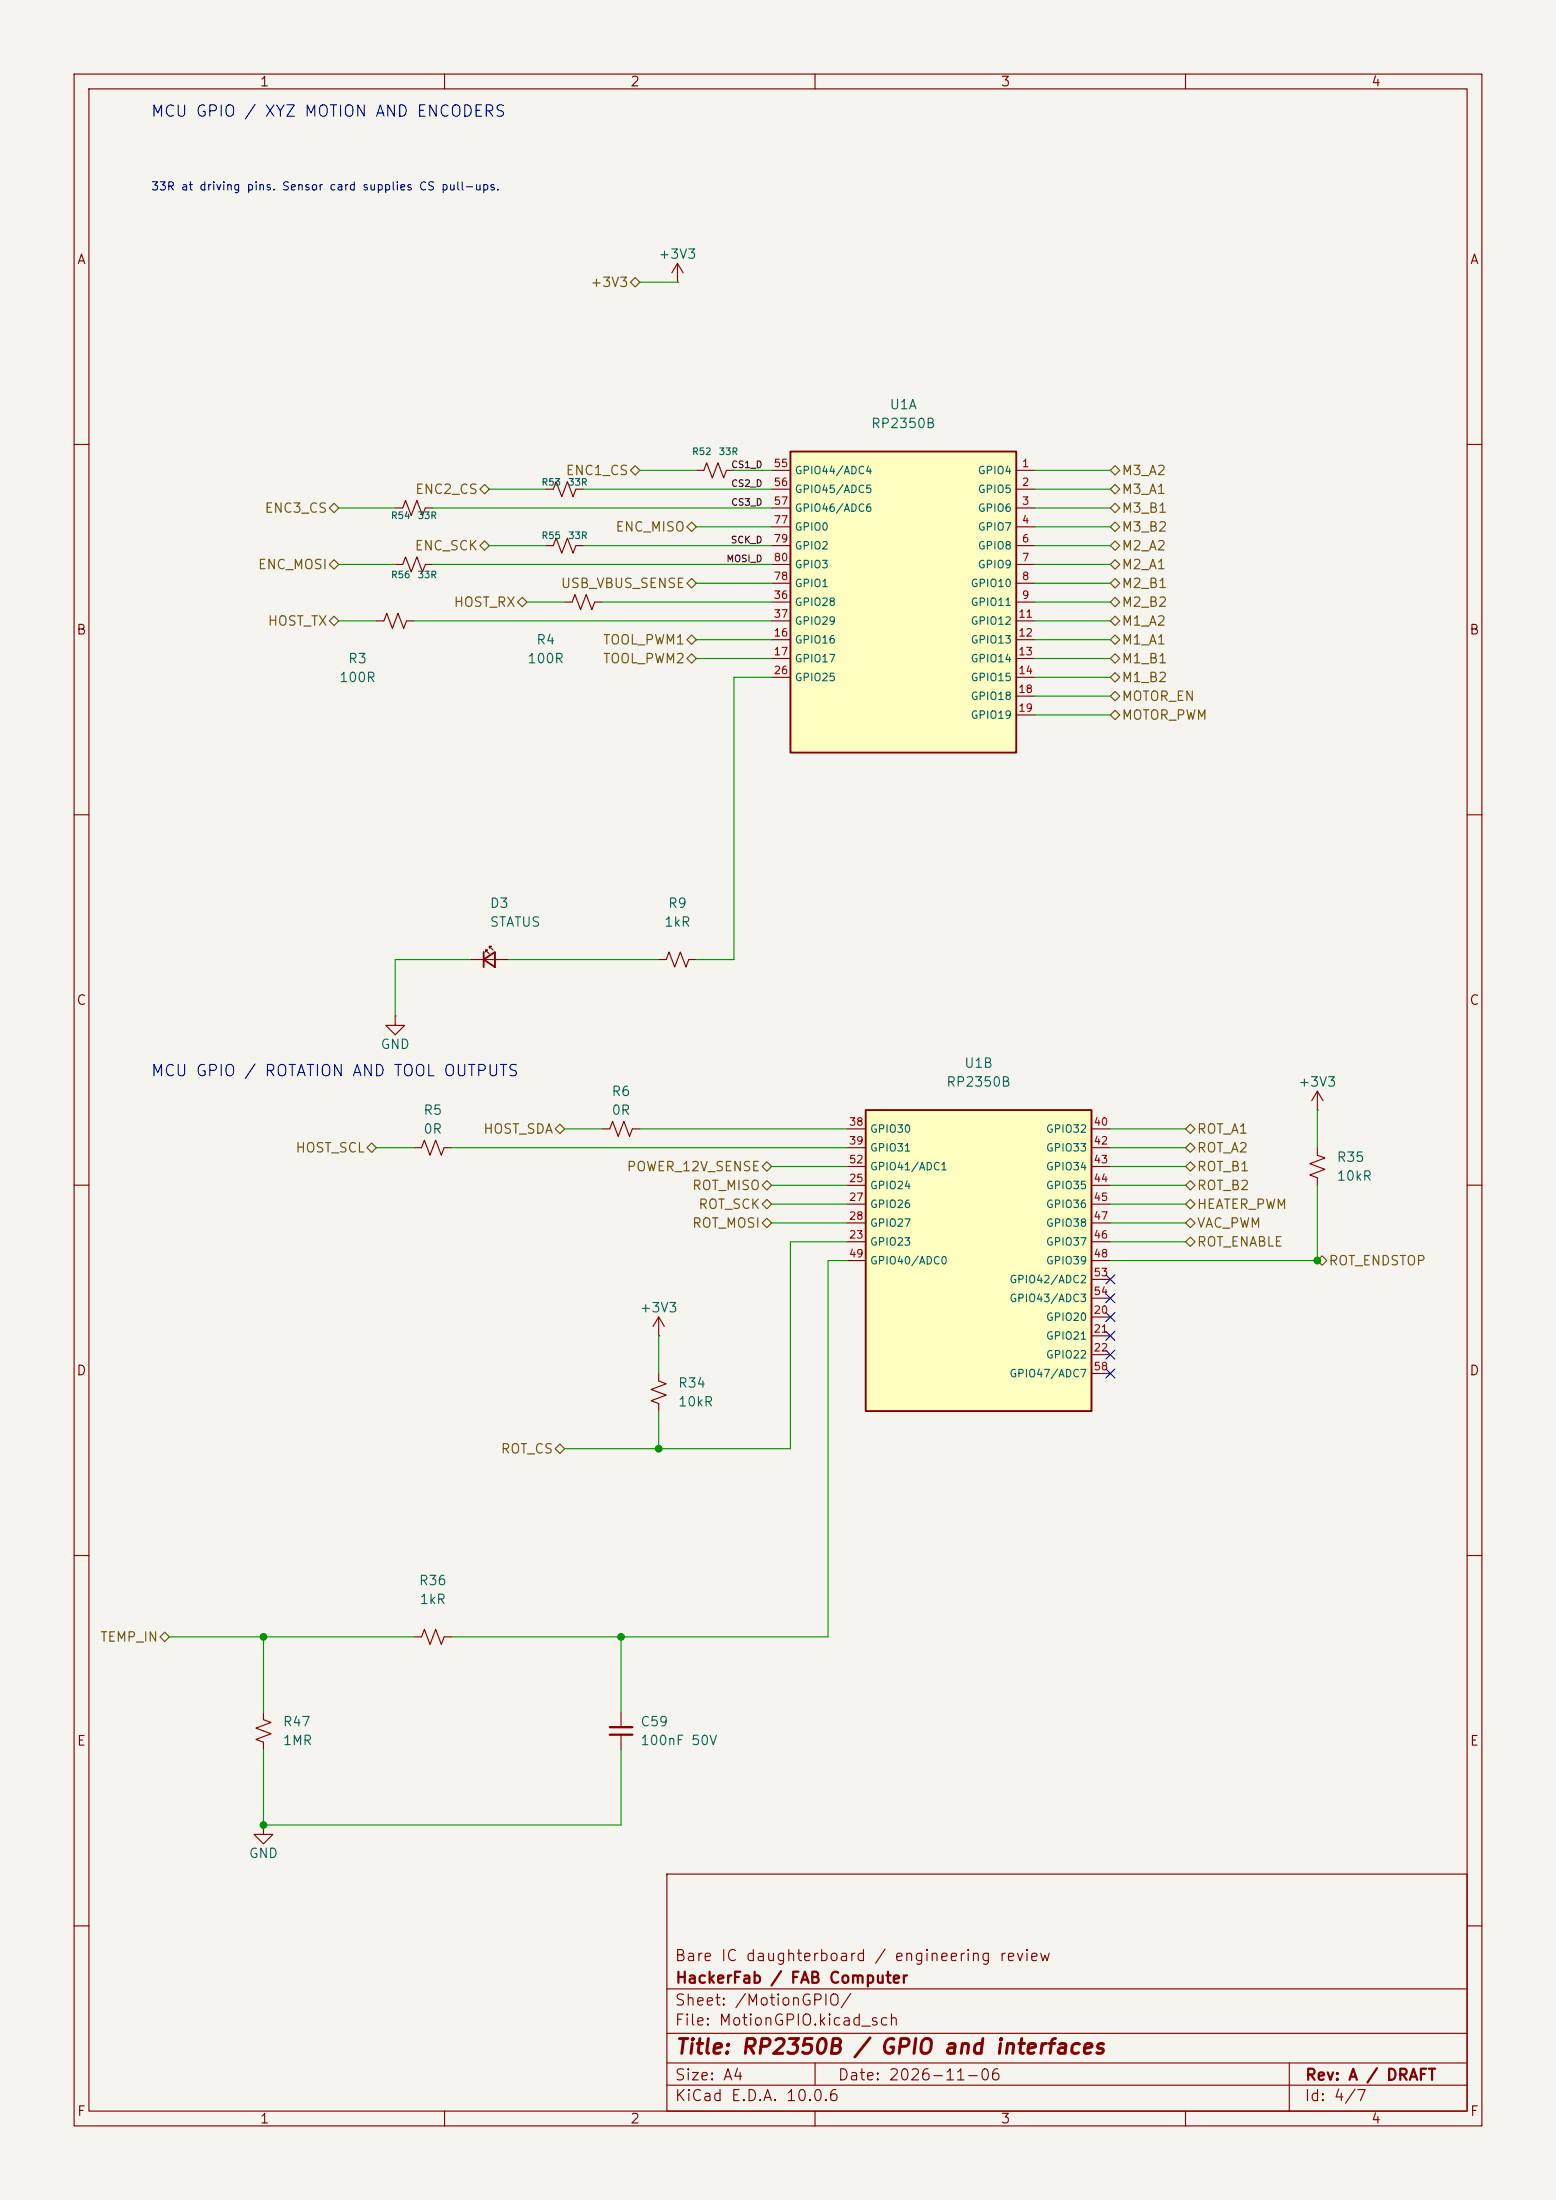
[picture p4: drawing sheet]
<svg xmlns="http://www.w3.org/2000/svg" width="210mm" height="297mm" viewBox="0 0 210 297" stroke-linecap="round" stroke-linejoin="round" font-family="sans-serif">
<path d="M0 0h210v297h-210z" fill="#f5f4ef" stroke="#f5f4ef" stroke-width=".13"/>
<g fill="none" stroke="#840000" stroke-width=".15">
<path d="M10 10h190v277h-190zM12 12h186v273h-186zM60 10v2M110 10v2M160 10v2M10 60h2M53.3 68.6h1.1l.3-1 .8 2 .8-2 .7 2 .4-1h1M198 60h2M50.8 83.8h1l.4-1 .8 2 .7-2 .8 2 .4-1h1M10 110h2M198 110h2M10 160h2"/>
<path d="M177.8 154.9v1.1l1 .3-2 .8 2 .8-2 .7 1 .4v1M177.8 149.9h.1M177.8 147.3v2.6M177.8 147.3l-.8 1.3M177.8 147.3l.8 1.3M198 160h2M10 210h2M198 210h2M90 253h108v32h-108zM10 260h2M90 278.5h108M90 274.5h108"/>
<path d="M90 268.5h108M110 278.5v3M174 278.5v6.5M198 260h2M60 285v2M90 281.5h108M110 285v2M160 285v2"/>
</g>
<path d="M106.7 61h30.5v40.6h-30.5z" fill="#ffffc2"/>
<path d="M106.7 61h30.5v40.6h-30.5z" fill="none" stroke="#840000" stroke-width=".25"/>
<g fill="none" stroke="#840000" stroke-width=".15">
<path d="M91.4 38.1h.1M91.4 35.6l-.7 1.2M91.4 35.6l.8 1.2M91.4 35.6v2.5M104.1 63.5h2.6M104.1 66h2.6M104.1 68.6h2.6M104.1 71.1h2.6M104.1 73.7h2.6M104.1 76.2h2.6M104.1 78.7h2.6M137.2 63.5h2.5"/>
<path d="M137.2 66h2.5M137.2 68.6h2.5M137.2 71.1h2.5M137.2 73.7h2.5M137.2 76.2h2.5M137.2 78.7h2.5M104.1 81.3h2.6M104.1 83.8h2.6M104.1 86.4h2.6M104.1 88.9h2.6M104.1 91.4h2.6M137.2 81.3h2.5"/>
<path d="M137.2 83.8h2.5M137.2 86.4h2.5M137.2 88.9h2.5M137.2 91.4h2.5M137.2 94h2.5M137.2 96.5h2.5"/>
</g>
<path d="M116.8 149.9h30.5v40.6h-30.5z" fill="#ffffc2"/>
<path d="M65.3 129.5l1.5-1v2.1zM65.3 128.5v2.1M116.8 149.9h30.5v40.6h-30.5z" fill="none" stroke="#840000" stroke-width=".25"/>
<g fill="none" stroke="#840000" stroke-width=".15">
<path d="M53.3 76.2h1.1l.3-1 .8 2 .8-2 .7 2 .4-1h1M73.7 66h1l.4-1 .7 2.1 .8-2.1 .7 2.1 .4-1.1h1M73.7 73.7h1l.4-1.1 .7 2.1 .8-2.1 .7 2.1 .4-1h1M94 63.5h1l.4-1 .7 2 .8-2 .8 2 .3-1h1.1M76.2 81.3h1l.4-1 .8 2 .7-2 .8 2 .4-1h1M53.3 137.2v1.2h1.3l-1.3 1.3-1.2-1.3h1.2M53.3 137.2h.1M63.5 129.5h5.1M65.5 128.5v-.2h.3h-.3l.5 .5M66 128v-.2h.3h-.3l.5 .5M88.9 129.5h1l.4-1 .8 2.1 .7-2.1 .8 2.1 .4-1.1h1M55.9 154.9h1l.4-1 .7 2.1 .8-2.1 .8 2.1 .3-1.1h1.1"/>
<path d="M81.3 152.4h1l.4-1 .7 2 .8-2 .8 2 .3-1h1.1M114.3 152.4h2.5M114.3 154.9h2.5M114.3 157.5h2.5M147.3 152.4h2.6M147.3 154.9h2.6M147.3 157.5h2.6M88.9 177.8v2.5M88.9 177.8l-.8 1.3M88.9 177.8l.8 1.3M114.3 167.6h2.5M114.3 160h2.5"/>
<path d="M114.3 162.6h2.5M114.3 165.1h2.5M114.3 170.2h2.5M147.3 177.8h2.6M147.3 167.6h2.6M147.3 160h2.6M147.3 162.6h2.6M147.3 165.1h2.6M147.3 170.2h2.6M147.3 172.7h2.6M147.3 175.3h2.6M88.9 185.4v1l1 .4-2 .8 2 .7-2 .8 1 .4v1"/>
<path d="M88.9 180.3h.1M147.3 180.3h2.6M147.3 182.9h2.6M147.3 185.4h2.6M35.6 231.1v1.1l1 .3-2.1 .8 2.1 .8-2.1 .7 1.1 .4v1M55.9 221h1l.4-1 .7 2 .8-2 .8 2 .3-1h1.1M83.8 231.1v2.1M83.8 234.2v2M35.6 246.4v1.2h1.2l-1.2 1.3-1.3-1.3h1.3M35.6 246.4h.1"/>
</g>
<path d="M82.3 233.2h3M82.3 234.2h3" fill="none" stroke="#840000" stroke-width=".3"/>
<g fill="none" stroke="#725600" stroke-width=".15">
<path d="M85.1 38.1l.6-.6 .7 .6-.7 .6zM44.4 68.6l.7-.7 .6 .7-.6 .6zM44.4 76.2l.7-.6 .6 .6-.6 .6zM64.8 66l.6-.6 .6 .6-.6 .7zM64.8 73.7l.6-.7 .6 .7-.6 .6zM85.7 62.9l.7 .6-.7 .6-.6-.6zM92.7 71.1l.6-.6 .7 .6-.7 .7zM92.7 78.7l.6-.6 .7 .6-.7 .7zM149.9 78.7l.6-.6 .6 .6-.6 .7zM149.9 66l.6-.6 .6 .6-.6 .7zM149.9 68.6l.6-.7 .6 .7-.6 .6zM149.9 71.1l.6-.6 .6 .6-.6 .7z"/>
<path d="M149.9 73.7l.6-.7 .6 .7-.6 .6zM149.9 76.2l.6-.6 .6 .6-.6 .6zM150.5 62.9l.6 .6-.6 .6-.6-.6zM44.4 83.8l.7-.6 .6 .6-.6 .7zM69.8 81.3l.7-.7 .6 .7-.6 .6zM92.7 86.4l.6-.7 .7 .7-.7 .6zM92.7 88.9l.6-.6 .7 .6-.7 .6zM149.9 81.3l.6-.7 .6 .7-.6 .6zM149.9 96.5l.6-.6 .6 .6-.6 .7zM149.9 86.4l.6-.7 .6 .7-.6 .6zM149.9 88.9l.6-.6 .6 .6-.6 .6zM149.9 91.4l.6-.6 .6 .6-.6 .7z"/>
<path d="M149.9 94l.6-.7 .6 .7-.6 .6zM150.5 83.2l.6 .6-.6 .7-.6-.7zM49.5 154.9l.7-.6 .6 .6-.6 .7zM74.9 152.4l.7-.6 .6 .6-.6 .6zM102.9 157.5l.6-.7 .6 .7-.6 .6zM160 157.5l.7-.7 .6 .7-.6 .6zM160 154.9l.7-.6 .6 .6-.6 .7zM160 152.4l.7-.6 .6 .6-.6 .6zM102.9 162.6l.6-.7 .6 .7-.6 .6zM102.9 165.1l.6-.6 .6 .6-.6 .6zM102.9 160l.6-.6 .6 .6-.6 .7zM160 160l.7-.6 .6 .6-.6 .7z"/>
<path d="M160 162.6l.7-.7 .6 .7-.6 .6zM160.7 164.5l.6 .6-.6 .6-.7-.6zM160.7 167l.6 .6-.6 .7-.7-.7zM177.8 170.2l.6-.7 .7 .7-.7 .6zM74.9 195.6l.7-.7 .6 .7-.6 .6zM21.6 221l.6-.7 .7 .7-.7 .6z"/>
</g>
<g fill="none" stroke="#009600" stroke-width=".15">
<path d="M86.4 38.1h5M45.7 68.6h7.6M45.7 76.2h7.6M58.4 68.6h45.7M58.4 76.2h45.7M66 66h7.7M66 73.7h7.7M78.7 66h25.4M78.7 73.7h25.4M86.4 63.5h7.6M94 78.7h10.1M94 71.1h10.1"/>
<path d="M99.1 63.5h5M139.7 78.7h10.2M139.7 63.5h10.2M139.7 71.1h10.2M139.7 68.6h10.2M139.7 66h10.2M139.7 76.2h10.2M139.7 73.7h10.2M45.7 83.8h5.1M55.9 83.8h48.2M71.1 81.3h5.1M81.3 81.3h22.8"/>
<path d="M94 86.4h10.1M94 88.9h10.1M104.1 91.4h-5v38.1h-5.1M139.7 81.3h10.2M139.7 83.8h10.2M139.7 86.4h10.2M139.7 88.9h10.2M139.7 91.4h10.2M139.7 96.5h10.2M139.7 94h10.2M63.5 129.5h-10.2v7.7M68.6 129.5h20.3"/>
<path d="M50.8 154.9h5.1M61 154.9h53.3M76.2 152.4h5.1M86.4 152.4h27.9M104.1 157.5h10.2M149.9 152.4h10.1M149.9 154.9h10.1M149.9 157.5h10.1M177.8 149.9v5M104.1 160h10.2M104.1 162.6h10.2M104.1 165.1h10.2"/>
<path d="M114.3 170.2h-2.5v50.8h-50.8M114.3 167.6h-7.6v28h-30.5M149.9 160h10.1M149.9 162.6h10.1M149.9 165.1h10.1M149.9 167.6h10.1M177.8 160v10.2h-27.9M88.9 180.3v5.1M88.9 190.5v5.1M22.9 221h33M35.6 221v10.1M35.6 236.2v10.2h48.2v-10.2"/>
<path d="M83.8 221v10.1"/>
</g>
<path d="M149.3 179.7l1.2 1.2M149.3 174.7l1.2 1.2M149.3 177.2l1.2 1.2M149.3 172.1l1.2 1.2M150.5 179.7l-1.2 1.2M150.5 174.7l-1.2 1.2M150.5 177.2l-1.2 1.2M150.5 172.1l-1.2 1.2M149.3 184.8l1.2 1.2M149.3 182.3l1.2 1.2M150.5 184.8l-1.2 1.2M150.5 182.3l-1.2 1.2" fill="none" stroke="#000084" stroke-width=".15"/>
<g fill="#009600" stroke="#009600" stroke-width=".13">
<circle cx="177.8" cy="170.2" r=".46"/>
<circle cx="88.9" cy="195.6" r=".46"/>
<circle cx="35.6" cy="221" r=".46"/>
<circle cx="83.8" cy="221" r=".46"/>
<circle cx="35.6" cy="246.4" r=".46"/>
</g>
<text font-size="2" fill="#840000" x="91" y="277.8">Title: RP2350B / GPIO and interfaces</text>
<g font-size="1.5" fill="#0000c2">
<text x="20.3" y="16.1">MCU GPIO / XYZ MOTION AND ENCODERS</text>
<text x="20.3" y="145.7">MCU GPIO / ROTATION AND TOOL OUTPUTS</text>
</g>
<g font-size="1.5" fill="#840000">
<text x="91" y="265.1">Bare IC daughterboard / engineering review</text>
<text x="91.1" y="268.1">HackerFab / FAB Computer</text>
<text x="91" y="273.8">File: MotionGPIO.kicad_sch</text>
<text x="91" y="271.1">Sheet: /MotionGPIO/</text>
<text x="91" y="281.2">Size: A4</text>
<text x="113" y="281.2">Date: 2026-11-06</text>
<text x="176.1" y="281.2">Rev: A / DRAFT</text>
<text x="91" y="284">KiCad E.D.A. 10.0.6</text>
<text x="176" y="284">Id: 4/7</text>
</g>
<g font-size="1.3" fill="#840000">
<text x="35" y="12">1</text>
<text x="85" y="12">2</text>
<text x="135" y="12">3</text>
<text x="185" y="12">4</text>
<text x="10.3" y="36">A</text>
<text x="198.3" y="36">A</text>
<text x="10.2" y="86">B</text>
<text x="198.2" y="86">B</text>
<text x="10.2" y="136">C</text>
<text x="198.2" y="136">C</text>
<text x="10.2" y="186">D</text>
<text x="198.2" y="186">D</text>
<text x="10.3" y="236">E</text>
<text x="198.3" y="236">E</text>
<text x="10.3" y="286">F</text>
<text x="35" y="287">1</text>
<text x="85" y="287">2</text>
<text x="135" y="287">3</text>
<text x="185" y="287">4</text>
<text x="198.3" y="286">F</text>
</g>
<g font-size="1.3" fill="#006464">
<text x="88.8" y="35.3">+3V3</text>
<text x="117.5" y="58.1">RP2350B</text>
<text x="120" y="55.6">U1A</text>
<text x="46.9" y="89.9">R3</text>
<text x="71.1" y="89.9">100R</text>
<text x="72.3" y="87.3">R4</text>
<text x="45.7" y="92.4">100R</text>
<text x="66" y="122.9">D3</text>
<text x="66" y="125.4">STATUS</text>
<text x="89.6" y="125.4">1kR</text>
<text x="90.1" y="122.9">R9</text>
<text x="51.3" y="141.9">GND</text>
<text x="82.5" y="148.3">R6</text>
<text x="127.6" y="147">RP2350B</text>
<text x="130" y="144.5">U1B</text>
<text x="175.1" y="147">+3V3</text>
<text x="57.1" y="150.8">R5</text>
<text x="57.1" y="153.4">0R</text>
<text x="82.5" y="150.8">0R</text>
<text x="180.3" y="157.2">R35</text>
<text x="180.3" y="159.7">10kR</text>
<text x="86.2" y="177.5">+3V3</text>
<text x="91.4" y="187.7">R34</text>
<text x="91.4" y="190.2">10kR</text>
<text x="56.4" y="214.3">R36</text>
<text x="56.5" y="216.9">1kR</text>
<text x="38.1" y="233.4">R47</text>
<text x="86.3" y="233.4">C59</text>
<text x="38.1" y="235.9">1MR</text>
<text x="86.3" y="235.9">100nF 50V</text>
<text x="33.5" y="251.2">GND</text>
</g>
<g font-size="1.3" fill="#725600">
<text x="79.6" y="39.1">+3V3</text>
<text x="76.3" y="64.5">ENC1_CS</text>
<text x="151.3" y="64.5">M3_A2</text>
<text x="35.6" y="69.5">ENC3_CS</text>
<text x="55.9" y="67">ENC2_CS</text>
<text x="151.3" y="67">M3_A1</text>
<text x="151.3" y="69.5">M3_B1</text>
<text x="34.7" y="77.2">ENC_MOSI</text>
<text x="55.9" y="74.6">ENC_SCK</text>
<text x="83" y="72.1">ENC_MISO</text>
<text x="151.3" y="72.1">M3_B2</text>
<text x="151.3" y="74.6">M2_A2</text>
<text x="151.3" y="77.2">M2_A1</text>
<text x="61.1" y="82.2">HOST_RX</text>
<text x="75.6" y="79.7">USB_VBUS_SENSE</text>
<text x="151.3" y="79.7">M2_B1</text>
<text x="151.3" y="82.2">M2_B2</text>
<text x="36" y="84.8">HOST_TX</text>
<text x="81.3" y="87.3">TOOL_PWM1</text>
<text x="81.3" y="89.9">TOOL_PWM2</text>
<text x="151.3" y="84.8">M1_A2</text>
<text x="151.3" y="87.3">M1_A1</text>
<text x="151.3" y="89.9">M1_B1</text>
<text x="151.3" y="92.4">M1_B2</text>
<text x="151.3" y="94.9">MOTOR_EN</text>
<text x="151.3" y="97.5">MOTOR_PWM</text>
<text x="39.8" y="155.9">HOST_SCL</text>
<text x="65.1" y="153.4">HOST_SDA</text>
<text x="161.5" y="155.9">ROT_A2</text>
<text x="161.5" y="153.4">ROT_A1</text>
<text x="84.5" y="158.4">POWER_12V_SENSE</text>
<text x="93.3" y="161">ROT_MISO</text>
<text x="161.5" y="158.4">ROT_B1</text>
<text x="161.5" y="161">ROT_B2</text>
<text x="93.3" y="166.1">ROT_MOSI</text>
<text x="94.2" y="163.5">ROT_SCK</text>
<text x="161.5" y="163.5">HEATER_PWM</text>
<text x="161.5" y="166.1">VAC_PWM</text>
<text x="161.5" y="168.6">ROT_ENABLE</text>
<text x="179.2" y="171.1">ROT_ENDSTOP</text>
<text x="67.5" y="196.5">ROT_CS</text>
<text x="13.4" y="221.9">TEMP_IN</text>
</g>
<text font-size="1.1" fill="#0000c2" x="20.3" y="26">33R at driving pins. Sensor card supplies CS pull-ups.</text>
<g font-size="1" fill="#a90000">
<text x="104.3" y="63.3">55</text>
<text x="104.3" y="65.9">56</text>
<text x="137.8" y="63.3">1</text>
<text x="137.8" y="65.9">2</text>
<text x="104.3" y="68.4">57</text>
<text x="104.3" y="70.9">77</text>
<text x="137.8" y="68.4">3</text>
<text x="137.8" y="70.9">4</text>
<text x="104.3" y="73.5">79</text>
<text x="104.3" y="76">80</text>
<text x="137.8" y="73.5">6</text>
<text x="137.8" y="76">7</text>
<text x="104.3" y="81.1">36</text>
<text x="104.3" y="83.6">37</text>
<text x="104.3" y="78.6">78</text>
<text x="137.4" y="83.6">11</text>
<text x="137.8" y="78.6">8</text>
<text x="137.8" y="81.1">9</text>
<text x="104.3" y="86.2">16</text>
<text x="104.3" y="88.7">17</text>
<text x="137.4" y="86.2">12</text>
<text x="137.4" y="88.7">13</text>
<text x="104.3" y="91.3">26</text>
<text x="137.4" y="91.3">14</text>
<text x="137.4" y="93.8">18</text>
<text x="137.4" y="96.3">19</text>
<text x="114.5" y="152.2">38</text>
<text x="114.5" y="154.8">39</text>
<text x="147.5" y="152.2">40</text>
<text x="147.5" y="154.8">42</text>
<text x="114.5" y="159.8">25</text>
<text x="114.5" y="157.3">52</text>
<text x="147.5" y="157.3">43</text>
<text x="147.5" y="159.8">44</text>
<text x="114.5" y="167.5">23</text>
<text x="114.5" y="162.4">27</text>
<text x="114.5" y="164.9">28</text>
<text x="147.5" y="162.4">45</text>
<text x="147.5" y="167.5">46</text>
<text x="147.5" y="164.9">47</text>
<text x="114.5" y="170">49</text>
<text x="147.5" y="170">48</text>
<text x="147.5" y="172.5">53</text>
<text x="147.5" y="177.6">20</text>
<text x="147.5" y="175.1">54</text>
<text x="147.5" y="180.2">21</text>
<text x="147.5" y="182.7">22</text>
<text x="147.5" y="185.2">58</text>
</g>
<g font-size="1" fill="#006464">
<text x="107.2" y="64.3">GPIO44/ADC4</text>
<text x="131.9" y="64.3">GPIO4</text>
<text x="107.2" y="66.8">GPIO45/ADC5</text>
<text x="107.2" y="69.3">GPIO46/ADC6</text>
<text x="107.2" y="71.9">GPIO0</text>
<text x="131.9" y="66.8">GPIO5</text>
<text x="131.9" y="69.3">GPIO6</text>
<text x="131.9" y="71.9">GPIO7</text>
<text x="107.2" y="74.4">GPIO2</text>
<text x="107.2" y="77">GPIO3</text>
<text x="131.9" y="74.4">GPIO8</text>
<text x="131.9" y="77">GPIO9</text>
<text x="107.2" y="82">GPIO28</text>
<text x="107.2" y="79.5">GPIO1</text>
<text x="130.9" y="79.5">GPIO10</text>
<text x="130.9" y="82">GPIO11</text>
<text x="107.2" y="87.1">GPIO16</text>
<text x="107.2" y="89.7">GPIO17</text>
<text x="107.2" y="84.6">GPIO29</text>
<text x="130.9" y="84.6">GPIO12</text>
<text x="130.9" y="87.1">GPIO13</text>
<text x="130.9" y="89.7">GPIO14</text>
<text x="107.2" y="92.2">GPIO25</text>
<text x="130.9" y="92.2">GPIO15</text>
<text x="130.9" y="94.7">GPIO18</text>
<text x="130.9" y="97.3">GPIO19</text>
<text x="117.3" y="153.2">GPIO30</text>
<text x="117.3" y="155.7">GPIO31</text>
<text x="141.1" y="153.2">GPIO32</text>
<text x="141.1" y="155.7">GPIO33</text>
<text x="117.3" y="160.8">GPIO24</text>
<text x="117.3" y="158.2">GPIO41/ADC1</text>
<text x="141.1" y="158.2">GPIO34</text>
<text x="141.1" y="160.8">GPIO35</text>
<text x="117.3" y="163.3">GPIO26</text>
<text x="117.3" y="165.9">GPIO27</text>
<text x="141.1" y="163.3">GPIO36</text>
<text x="141.1" y="165.9">GPIO38</text>
<text x="117.3" y="168.4">GPIO23</text>
<text x="117.3" y="170.9">GPIO40/ADC0</text>
<text x="136.2" y="173.5">GPIO42/ADC2</text>
<text x="141.1" y="168.4">GPIO37</text>
<text x="141.1" y="170.9">GPIO39</text>
<text x="136.2" y="176">GPIO43/ADC3</text>
<text x="141.1" y="178.6">GPIO20</text>
<text x="141.1" y="181.1">GPIO21</text>
<text x="141.1" y="183.6">GPIO22</text>
<text x="136.2" y="186.2">GPIO47/ADC7</text>
</g>
<g font-size=".9" fill="#006464">
<text x="73" y="65.8">R53</text>
<text x="76.6" y="65.8">33R</text>
<text x="93.3" y="61.6">R52</text>
<text x="96.9" y="61.6">33R</text>
<text x="52.7" y="70.3">R54</text>
<text x="56.3" y="70.3">33R</text>
<text x="73" y="73">R55</text>
<text x="76.6" y="73">33R</text>
<text x="52.7" y="78.3">R56</text>
<text x="56.3" y="78.3">33R</text>
</g>
<g font-size=".9" fill="#0f0f0f">
<text x="98.6" y="63.4">CS1_D</text>
<text x="98.6" y="65.9">CS2_D</text>
<text x="98.6" y="68.5">CS3_D</text>
<text x="98" y="76.1">MOSI_D</text>
<text x="98.6" y="73.6">SCK_D</text>
</g>
</svg>
